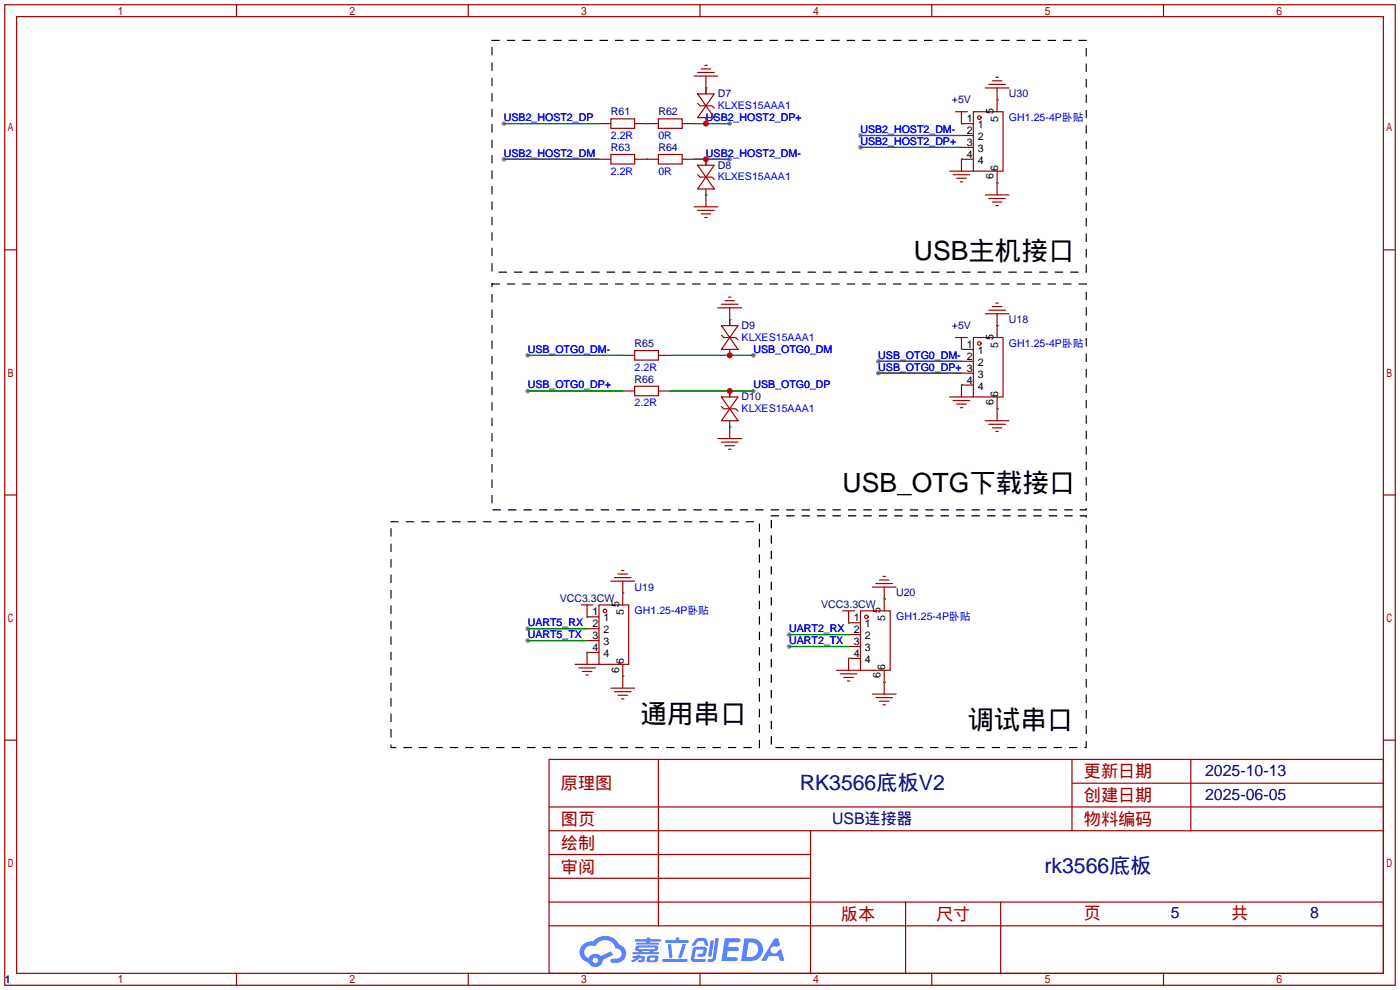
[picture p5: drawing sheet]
<svg xmlns="http://www.w3.org/2000/svg" width="299mm" height="212mm" viewBox="0 0 299 212" stroke-linecap="round" stroke-linejoin="round" font-family="sans-serif">
<g fill="#999">
<circle cx="107.7" cy="26.4" r=".51"/>
<circle cx="107.7" cy="34" r=".51"/>
<circle cx="156" cy="26.4" r=".51"/>
<circle cx="156" cy="34" r=".51"/>
<circle cx="168.7" cy="135.6" r=".51"/>
<circle cx="168.7" cy="138.2" r=".51"/>
<circle cx="187.7" cy="77.2" r=".51"/>
<circle cx="187.7" cy="79.8" r=".51"/>
<circle cx="112.8" cy="75.9" r=".51"/>
<circle cx="112.8" cy="83.6" r=".51"/>
<circle cx="161" cy="75.9" r=".51"/>
<circle cx="161" cy="83.6" r=".51"/>
<circle cx="112.8" cy="134.4" r=".51"/>
<circle cx="112.8" cy="136.9" r=".51"/>
<circle cx="183.9" cy="29" r=".51"/>
<circle cx="183.9" cy="31.5" r=".51"/>
</g>
<g fill="none" stroke="#a10000" stroke-width=".25">
<path d="M1 1h297.2v209.6h-297.2zM3.6 3.6h292.1v204.4h-292.1zM50.5 1v2.6M100.1 1v2.6M149.6 1v2.6M199.1 1v2.6M248.7 1v2.6M1 53.4h2.6M295.7 53.4h2.5M1 105.8h2.6M295.7 105.8h2.5M1 158.2h2.6"/>
<path d="M295.7 158.2h2.5M117.3 162.3h178.4v45.7h-178.4zM117.3 177.5h178.4M117.3 172.5h178.4M140.7 162.3v35.6M173.2 177.5v30.5M229.1 162.3v15.2M229.1 167.4h66.6M254.5 162.3v15.2M117.3 182.6h55.9M117.3 197.9h178.4M117.3 192.8h178.4"/>
<path d="M117.3 187.7h55.9M193.5 192.8v15.2M213.9 192.8v15.2M50.5 208v2.6M100.1 208v2.6M149.6 208v2.6M199.1 208v2.6M248.7 208v2.6"/>
</g>
<g fill="#5487ff">
<path d="M154.9 200.5h2.7a.48 .48 0 0 1 .7 .5 .48 .48 0 0 1-.7 .4h-1.8l-.2 1h1.9a.43 .43 0 0 1 .4 .5 .43 .43 0 0 1-.4 .4h-2l-.2 1.3h1.7a.45 .45 0 0 1 .6 .1 .45 .45 0 0 1-.2 .6l-3.2 .1z"/>
<path d="M165.5 200.6h.8l.4 1.4-.7 .4a.84 .84 0 0 0-1.2 .2 .84 .84 0 0 0 .3 1.2 .84 .84 0 0 0 1.2-.4v-.3l.6-.3 .7 2.6h-.9l-.3-1.1h-2.1l-.6 1.1h-1.1z"/>
<path d="M151.9 201h.7l-.5 3.2a.36 .36 0 0 1-.4 .3 .36 .36 0 0 1-.3-.3z"/>
<path d="M152.9 200.5h.7l-.6 4.3a1.13 1.13 0 0 1-1.8 .6l.2-.4 .8-.1 .1-.2z"/>
<path d="M148.6 200.8l.6-.3h1a.77 .77 0 0 1 .9 .5l.3 .9-.2 .2h-.5l-.3-.9-.2-.1h-1l-.7 1h-.6v-.2z"/>
<path d="M148.2 202.7l.5-.4h1.7a.81 .81 0 0 1 .7 .5 .81 .81 0 0 1-.2 .9 .81 .81 0 0 1-.9 .8h-.7a.32 .32 0 0 1-.3-.4 .32 .32 0 0 1 .4-.3h.8l.2-.9-1.7 .1-.3 1.9 2.2 .1a.32 .32 0 0 1 .3 .3 .32 .32 0 0 1-.4 .3h-2.3l-.4-.3-.1-.5z"/>
<path d="M141.6 204.9h5a.33 .33 0 0 1 .4 .4 .33 .33 0 0 1-.4 .3h-4.9l-.1-.2z"/>
<path d="M145.9 201.8h.7l-.6 2a.98 .98 0 0 1-.7 1l-.3-.3z"/>
<path d="M142.7 201.8h.7l.3 2.6a.34 .34 0 0 1-.3 .3 .34 .34 0 0 1-.4-.2z"/>
<path d="M142.2 200.9h2.2l.2-.6h.6l-.1 .6h1.8a.32 .32 0 0 1 .3 .3 .32 .32 0 0 1-.4 .3h-4.5l-.1-.1z"/>
<path d="M135.2 204.3h.9l.1-.2h.7l-.1 .2 .9 .1a.82 .82 0 0 1-.6 1.3h-.7v-.5h.6l.1-.4a.68 .68 0 0 0-.9 .4l-1.1 .5-.2-.5 1-.4h-.8z"/>
<path d="M135.8 200.7h2.4l.1-.3h.7l-.1 .4h2.2l.3 .2-.3 .2h-2.2l-.1 .3h1.8l.2 .2-.2 .2h-4.5l-.1-.4h2.1v-.3h-2.2l-.2-.1z"/>
<path d="M159.1 200.5l-.7 4.9h1.7a2.5 2.5 0 0 0 3-2.5 2.5 2.5 0 0 0-3.1-2.4zM160 201.4a1.61 1.61 0 0 1 2 1.4 1.61 1.61 0 0 1-1.8 1.7l-.7 .1z"/>
<path d="M135.9 202.3a.55 .55 0 0 0-.1 .7 .55 .55 0 0 0 .7 .2v.3h-1.3v.4h5.5l.2-.2-.2-.2h-1.2l.2-.3a.7 .7 0 0 0 .9-.2 .7 .7 0 0 0-.1-.9h-4.1zM136.5 202.5h3.3l.2 .1-.2 .3h-3.2zM137.2 203.2h1.7l-.1 .3h-1.5z"/>
<path d="M138.4 204.4a1.05 1.05 0 0 0-.1 1.2 2.91 2.91 0 0 0 2.2-.1 .98 .98 0 0 0 0-1.2l-1.6-.1zM139 204.7h.8l.1 .3-.2 .2h-.8z"/>
<path d="M124.6 201.9a2.23 2.23 0 0 0-.6 2.3 2.23 2.23 0 0 0 1.8 1.5 1.58 1.58 0 0 0 1.7 1 1.58 1.58 0 0 0 1.3-1.6l2.2-1-.5-.8-2.1 1a1.65 1.65 0 0 0-2.6 .5 1.45 1.45 0 0 1-.8-2 1.45 1.45 0 0 1 2-.6l.2 .1a2.3 2.3 0 0 1 2.4-1.4 2.3 2.3 0 0 1 2 1.8 1.12 1.12 0 0 1 1.3 1 1.12 1.12 0 0 1-1.2 1.2h-.7a.45 .45 0 0 0-.5 .4 .45 .45 0 0 0 .4 .5 2.21 2.21 0 0 0 2.3-.6 2.21 2.21 0 0 0 .5-2.2 2.13 2.13 0 0 0-1.4-1.1 3.3 3.3 0 0 0-5.5-.7l-1.2 .1zM126.7 205.3a.57 .57 0 0 1 1.1 0 .57 .57 0 0 1-1.1 0z"/>
</g>
<g fill="none" stroke="#a10000" stroke-width=".25">
<path d="M148.3 16.3h5.1M149.1 15.5h3.6M149.9 14.7h2M150.6 14h.5M150.9 16.3v3.8M210.6 18.8h5M211.3 18h3.6M212.1 17.3h2M212.9 16.5h.5M213.1 18.8v5.1M128 26.4h2.6M128 34h2.6"/>
<path d="M130.6 25.4h5v2h-5zM130.6 33h5v2.1h-5zM135.6 26.4h5.1M135.6 34h5.1M140.7 25.4h5.1v2h-5.1zM140.7 33h5.1v2.1h-5.1zM145.8 26.4h2.5M145.8 34h2.5M149.1 35.3h3.6l-1.8 2.5zM149.1 37.3l.5 .5h2.5l.6 .6M149.1 20.1h3.6l-1.8 2.5zM149.1 22.1l.5 .5h2.5l.6 .5"/>
<path d="M150.9 37.8l1.8 2.6h-3.6zM150.9 22.6l1.8 2.5h-3.6zM150.9 25.1v1.3M150.9 34v1.3M202.9 36.6h5.1M203.7 37.3h3.6M204.2 23.9h2.6M204.5 38.1h2M205.2 38.9h.5M205.5 23.9v2.5h2.5M205.5 29h2.5M205.5 31.5h2.5"/>
<path d="M208 23.9h6.4v12.7h-6.4zM208 34h-2.5v2.6M213.1 36.6v5.1M148.3 44.2h5.1M149.1 45h3.6M149.9 45.7h2M150.6 46.5h.5M150.9 40.4v3.8M210.6 41.7h5M211.3 42.4h3.6M212.1 43.2h2M212.9 43.9h.5"/>
<path d="M133.1 75.9h2.5M135.6 74.9h5.1v2.1h-5.1zM140.7 75.9h2.6M153.4 65.8h5.1M154.2 69.6h3.5l-1.7 2.5zM154.2 71.6l.5 .5h2.5l.5 .5M154.2 65h3.5M154.9 64.3h2.1M155.7 63.5h.5M156 72.1l1.7 2.6h-3.5zM156 65.8v3.8M156 74.7v1.2"/>
<path d="M204.2 72.1h2.6M205.5 72.1v2.6h2.5M205.5 77.2h2.5M205.5 79.8h2.5M208 72.1h6.4v12.7h-6.4zM210.6 67.1h5M211.3 66.3h3.6M212.1 65.5h2M212.9 64.8h.5M213.1 67.1v5M133.1 83.6h2.5M135.6 82.5h5.1v2.1h-5.1z"/>
<path d="M140.7 83.6h2.6M153.4 93.7h5.1M154.2 84.8h3.5l-1.7 2.6zM154.2 86.9l.5 .5h2.5l.5 .5M154.2 94.5h3.5M154.9 95.2h2.1M155.7 96h.5M156 87.4l1.7 2.5h-3.5zM156 83.6v1.2M156 89.9v3.8M202.9 84.8h5.1M203.7 85.6h3.6"/>
<path d="M204.5 86.4h2M205.2 87.1h.5M208 82.3h-2.5v2.5M210.6 89.9h5M211.3 90.7h3.6M212.1 91.4h2M212.9 92.2h.5M213.1 84.8v5.1M124.2 129.3h2.5M125.5 129.3v2.5h2.5M125.5 134.4h2.5M125.5 136.9h2.5"/>
<path d="M128 129.3h6.4v12.7h-6.4zM128 139.4h-2.5v2.6M130.6 124.2h5M131.3 123.4h3.6M132.1 122.7h2M132.8 121.9h.5M133.1 124.2v5.1M180.1 130.6h2.5M181.4 130.6v2.5h2.5M181.4 135.6h2.5M181.4 138.2h2.5M183.9 130.6h6.3v12.7h-6.3z"/>
<path d="M186.4 125.5h5.1M187.2 124.7h3.6M188 124h2M188.7 123.2h.5M189 125.5v5.1M122.9 142h5.1M123.7 142.7h3.6M124.5 143.5h2M125.2 144.3h.5M130.6 147.1h5M131.3 147.8h3.6M132.1 148.6h2"/>
<path d="M132.8 149.4h.5M133.1 142v5.1M178.8 143.3h5.1M179.6 144h3.5M180.3 144.8h2.1M181.1 145.5h.5M183.9 140.7h-2.5v2.6M186.4 148.3h5.1M187.2 149.1h3.6M188 149.9h2M188.7 150.6h.5M189 143.3v5"/>
<circle cx="209.3" cy="25.1" r=".38"/>
<circle cx="209.3" cy="73.4" r=".38"/>
<circle cx="129.3" cy="130.6" r=".38"/>
<circle cx="185.2" cy="131.8" r=".38"/>
</g>
<g fill="none" stroke="#008700" stroke-width=".25">
<path d="M150.9 18.8h.1M107.7 26.4h20.3M107.7 34h20.3M138.2 26.4h.1M138.2 34h.1M148.3 26.4h7.7M148.3 34h7.7M183.9 29h21.6M183.9 31.5h21.6M205.5 34h.1M205.5 26.4h.1M213.1 39.1h.1"/>
<path d="M213.1 21.3h.1M150.9 41.7h.1M112.8 75.9h20.3M143.3 75.9h17.7M156 68.3h.1M187.7 77.2h17.8M187.7 79.8h17.8M205.5 74.7h.1M213.1 69.6h.1M112.8 83.6h20.3M143.3 83.6h17.7M156 91.2h.1"/>
<path d="M205.5 82.3h.1M213.1 87.4h.1M112.8 134.4h12.7M112.8 136.9h12.7M125.5 139.4h.1M125.5 131.8h.1M133.1 126.7h.1M168.7 135.6h12.7M168.7 138.2h12.7M181.4 133.1h.1M189 128h.1M133.1 144.5h.1"/>
<path d="M181.4 140.7h.1M189 145.8h.1"/>
</g>
<path d="M105.2 8.6h127v49.6h-127zM105.2 60.7h127v48.3h-127zM83.6 111.5h78.7v48.3h-78.7zM164.8 110.2h67.4v49.6h-67.4z" fill="none" stroke="#000" stroke-width=".25" stroke-dasharray="1.5 1.8"/>
<g fill="#c00">
<circle cx="150.9" cy="26.4" r=".63"/>
<circle cx="150.9" cy="34" r=".63"/>
<circle cx="156" cy="75.9" r=".63"/>
<circle cx="156" cy="83.6" r=".63"/>
</g>
<g font-size="5.7">
<text x="195.3" y="55.5">USB主机接口</text>
<text x="180.1" y="105.1">USB_OTG下载接口</text>
<text x="136.9" y="154.6">通用串口</text>
<text x="206.8" y="155.9">调试串口</text>
</g>
<g font-size="4.5" fill="#000080">
<text x="170.9" y="168.8">RK3566底板V2</text>
<text x="223.2" y="186.6">rk3566底板</text>
</g>
<g font-size="3.7" fill="#a00000">
<text x="231.6" y="166.2">更新日期</text>
<text x="119.9" y="168.7">原理图</text>
<text x="231.6" y="171.2">创建日期</text>
<text x="119.9" y="176.3">图页</text>
<text x="231.6" y="176.3">物料编码</text>
<text x="119.9" y="181.4">绘制</text>
<text x="119.9" y="186.5">审阅</text>
<text x="179.7" y="196.6">版本</text>
<text x="200" y="196.6">尺寸</text>
<text x="231.6" y="196.4">页</text>
<text x="263.1" y="196.4">共</text>
</g>
<g font-size="3.4" fill="#000080">
<text x="257.6" y="165.9">2025-10-13</text>
<text x="257.6" y="171">2025-06-05</text>
<text x="177.8" y="176.1">USB连接器</text>
<text x="250.3" y="196.2">5</text>
<text x="280" y="196.2">8</text>
</g>
<g font-size="2.3" fill="#000080">
<text x="153.4" y="20.8">D7</text>
<text x="203.4" y="22.1">+5V</text>
<text x="215.6" y="20.8">U30</text>
<text x="130.6" y="24.6">R61</text>
<text x="140.7" y="24.6">R62</text>
<text x="130.6" y="32.2">R63</text>
<text x="140.7" y="32.2">R64</text>
<text x="153.4" y="36">D8</text>
<text x="158.5" y="70.3">D9</text>
<text x="203.4" y="70.3">+5V</text>
<text x="215.6" y="69.1">U18</text>
<text x="135.6" y="74.1">R65</text>
<text x="135.6" y="81.8">R66</text>
<text x="158.5" y="85.6">D10</text>
<text x="119.6" y="128.7">VCC3.3CW</text>
<text x="135.6" y="126.2">U19</text>
<text x="175.5" y="130">VCC3.3CW</text>
<text x="191.5" y="127.5">U20</text>
<text x="1" y="210">1</text>
</g>
<g font-size="2.3" fill="#00f">
<text x="153.4" y="23.3">KLXES15AAA1</text>
<text x="107.7" y="25.9">USB2_HOST2_DP</text>
<text x="130.6" y="29.7">2.2R</text>
<text x="140.7" y="29.7">0R</text>
<text x="150.9" y="25.9">USB2_HOST2_DP+</text>
<text x="183.9" y="28.4">USB2_HOST2_DM-</text>
<text x="215.6" y="25.9">GH1.25-4P卧贴</text>
<text x="107.7" y="33.5">USB2_HOST2_DM</text>
<text x="150.9" y="33.5">USB2_HOST2_DM-</text>
<text x="183.9" y="31">USB2_HOST2_DP+</text>
<text x="130.6" y="37.3">2.2R</text>
<text x="140.7" y="37.3">0R</text>
<text x="153.4" y="38.6">KLXES15AAA1</text>
<text x="112.8" y="75.4">USB_OTG0_DM-</text>
<text x="158.5" y="72.9">KLXES15AAA1</text>
<text x="161" y="75.4">USB_OTG0_DM</text>
<text x="187.7" y="76.7">USB_OTG0_DM- 2</text>
<text x="215.6" y="74.1">GH1.25-4P卧贴</text>
<text x="112.8" y="83">USB_OTG0_DP+</text>
<text x="135.6" y="79.2">2.2R</text>
<text x="161" y="83">USB_OTG0_DP</text>
<text x="187.7" y="79.2">USB_OTG0_DP+ 3</text>
<text x="135.6" y="86.8">2.2R</text>
<text x="158.5" y="88.1">KLXES15AAA1</text>
<text x="135.6" y="131.3">GH1.25-4P卧贴</text>
<text x="112.8" y="133.8">UART5_RX</text>
<text x="112.8" y="136.4">UART5_TX</text>
<text x="168.7" y="135.1">UART2_RX</text>
<text x="168.7" y="137.6">UART2_TX</text>
<text x="191.5" y="132.6">GH1.25-4P卧贴</text>
</g>
<g font-size="2.3">
<text x="206.6" y="26.1">1</text>
<text x="206.6" y="28.6">2</text>
<text x="209" y="27.4">1</text>
<text x="209" y="29.9">2</text>
<text x="212.3" y="24.4" transform="rotate(-90 212.3 24.4)">5</text>
<text x="213.3" y="26.1" transform="rotate(-90 213.3 26.1)">5</text>
<text x="206.6" y="31.2">3</text>
<text x="206.6" y="33.7">4</text>
<text x="209" y="32.5">3</text>
<text x="209" y="35">4</text>
<text x="212.3" y="38.3" transform="rotate(-90 212.3 38.3)">6</text>
<text x="213.3" y="36.6" transform="rotate(-90 213.3 36.6)">6</text>
<text x="206.6" y="74.4">1</text>
<text x="209" y="75.6">1</text>
<text x="212.3" y="72.6" transform="rotate(-90 212.3 72.6)">5</text>
<text x="213.3" y="74.4" transform="rotate(-90 213.3 74.4)">5</text>
<text x="206.6" y="82">4</text>
<text x="209" y="78.2">2</text>
<text x="209" y="80.7">3</text>
<text x="209" y="83.3">4</text>
<text x="212.3" y="86.6" transform="rotate(-90 212.3 86.6)">6</text>
<text x="213.3" y="84.8" transform="rotate(-90 213.3 84.8)">6</text>
<text x="126.6" y="131.5">1</text>
<text x="132.3" y="129.8" transform="rotate(-90 132.3 129.8)">5</text>
<text x="133.3" y="131.5" transform="rotate(-90 133.3 131.5)">5</text>
<text x="188.2" y="131" transform="rotate(-90 188.2 131)">5</text>
<text x="126.6" y="134.1">2</text>
<text x="126.6" y="136.6">3</text>
<text x="129" y="132.8">1</text>
<text x="129" y="135.3">2</text>
<text x="129" y="137.9">3</text>
<text x="182.5" y="132.8">1</text>
<text x="182.5" y="135.3">2</text>
<text x="182.5" y="137.9">3</text>
<text x="184.8" y="134.1">1</text>
<text x="184.8" y="136.6">2</text>
<text x="189.2" y="132.8" transform="rotate(-90 189.2 132.8)">5</text>
<text x="126.6" y="139.1">4</text>
<text x="129" y="140.4">4</text>
<text x="132.3" y="143.7" transform="rotate(-90 132.3 143.7)">6</text>
<text x="133.3" y="142" transform="rotate(-90 133.3 142)">6</text>
<text x="182.5" y="140.4">4</text>
<text x="184.8" y="139.1">3</text>
<text x="184.8" y="141.7">4</text>
<text x="189.2" y="143.2" transform="rotate(-90 189.2 143.2)">6</text>
<text x="188.2" y="145" transform="rotate(-90 188.2 145)">6</text>
</g>
</svg>
